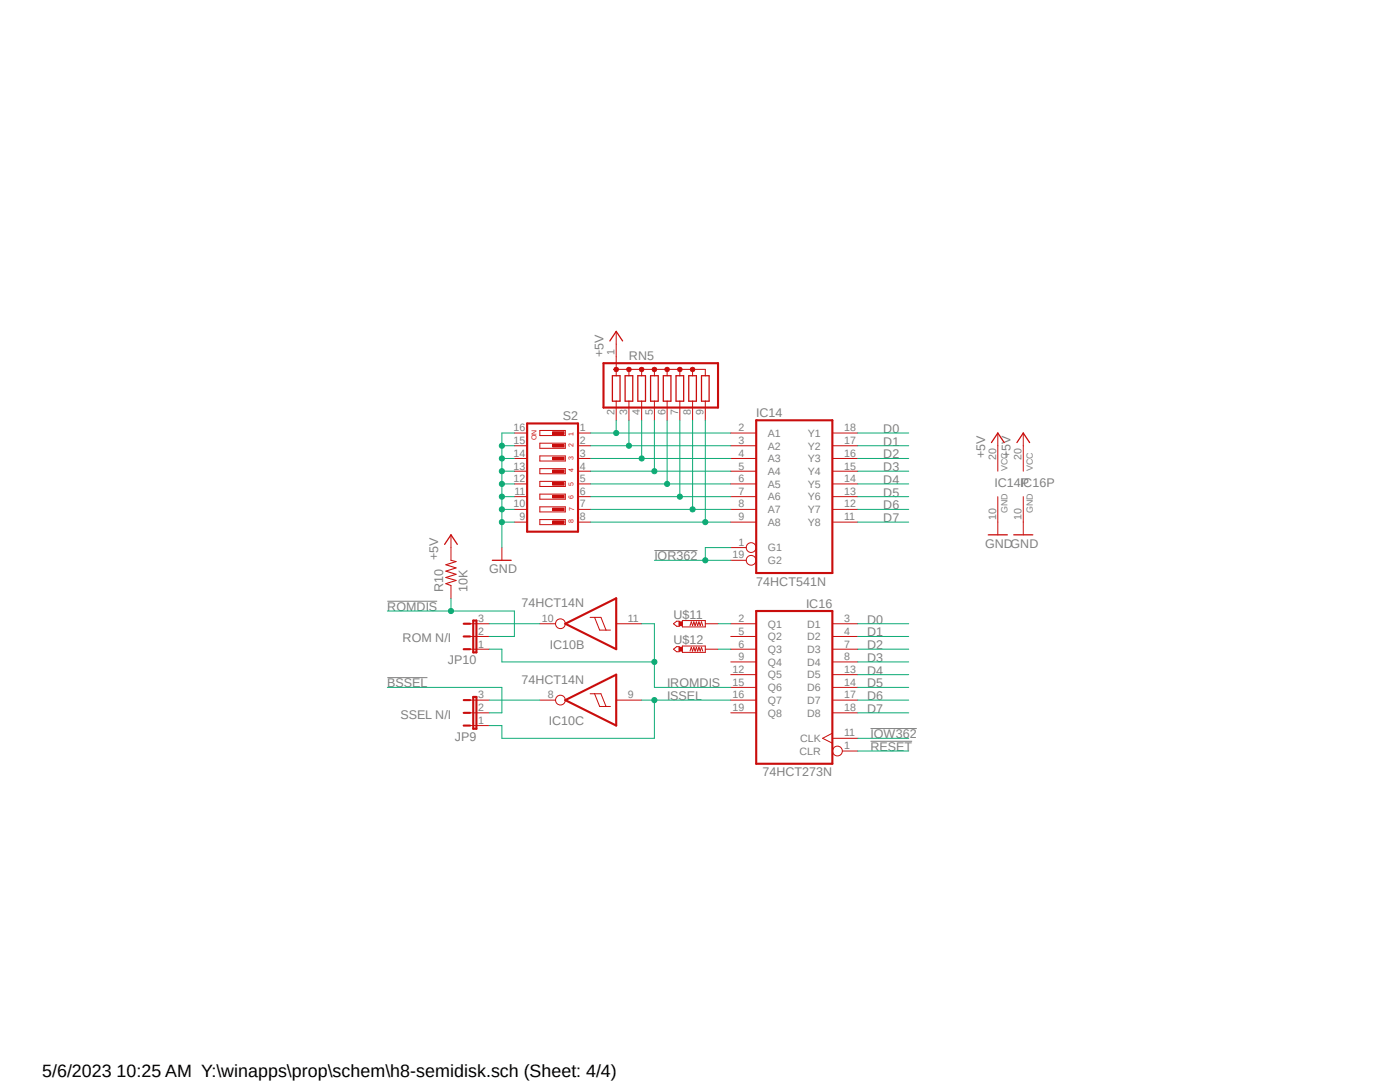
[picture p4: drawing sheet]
<svg xmlns="http://www.w3.org/2000/svg" width="279mm" height="216mm" viewBox="0 0 279 216" stroke-linecap="round" stroke-linejoin="round" font-family="sans-serif">
<path d="M76.6 63.8l134.6 91.8M211.2 63.8l-134.6 91.8" fill="none" stroke="#fff" stroke-width=".2"/>
<path d="M77.3 120h9.9M130.6 109.9h8.6M77.3 135.2h8M173.7 147.9h8.3M173.7 145.4h9.3" fill="none" stroke="#808080" stroke-width=".2"/>
<path d="M120.4 72.5h22.9v8.8h-22.9zM150.9 83.9h15.2v30.4h-15.2z" fill="none" stroke="#c90d0c" stroke-width=".42"/>
<g fill="none" stroke="#c90d0c" stroke-width=".2">
<path d="M123 71.2v3.8M123 73.7h17.8v1.3M125.5 73.7v1.3M128.1 73.7v1.3M130.6 73.7v1.3M133.1 73.7v1.3M135.7 73.7v1.3M138.2 73.7v1.3M123 80.1v1.2M125.5 80.1v1.2M128.1 80.1v1.2M130.6 80.1v1.2"/>
<path d="M133.1 80.1v1.2M135.7 80.1v1.2M138.2 80.1v1.2M140.8 80.1v1.2M145.8 86.4h5.1M145.8 88.9h5.1M145.8 91.5h5.1M145.8 94h5.1M145.8 96.6h5.1M145.8 99.1h5.1M166.1 86.4h5.1M166.1 88.9h5.1"/>
<path d="M166.1 91.5h5.1M166.1 94h5.1M166.1 96.6h5.1M166.1 99.1h5.1M145.8 109.3h3.1M145.8 101.6h5.1M145.8 104.2h5.1M145.8 111.8h3.1M166.1 101.6h5.1M166.1 104.2h5.1"/>
<circle cx="149.9" cy="111.8" r=".98"/>
<circle cx="149.9" cy="109.3" r=".98"/>
</g>
<path d="M122.2 75h1.5v5.1h-1.5zM124.8 75h1.5v5.1h-1.5zM127.3 75h1.5v5.1h-1.5zM129.8 75h1.6v5.1h-1.6zM132.4 75h1.5v5.1h-1.5zM134.9 75h1.5v5.1h-1.5zM137.5 75h1.5v5.1h-1.5zM140 75h1.5v5.1h-1.5z" fill="none" stroke="#c90d0c" stroke-width=".25"/>
<path d="M137.9 73.4l.3-.1 .4 .1 .1 .3-.1 .3-.4 .2-.3-.2-.1-.3h.5h-.5z" fill-rule="evenodd" fill="#c90d0c"/>
<path d="M137.9 73.4l.3-.1 .4 .1 .1 .3-.1 .3-.4 .2-.3-.2-.1-.3h.5h-.5z" fill="none" stroke="#c90d0c" stroke-width=".2"/>
<path d="M135.3 73.4l.4-.1 .3 .1 .1 .3-.1 .3-.3 .2-.4-.2-.1-.3h.5h-.5z" fill-rule="evenodd" fill="#c90d0c"/>
<path d="M135.3 73.4l.4-.1 .3 .1 .1 .3-.1 .3-.3 .2-.4-.2-.1-.3h.5h-.5z" fill="none" stroke="#c90d0c" stroke-width=".2"/>
<path d="M132.8 73.4l.3-.1 .4 .1 .1 .3-.1 .3-.4 .2-.3-.2-.1-.3h.5h-.5z" fill-rule="evenodd" fill="#c90d0c"/>
<path d="M132.8 73.4l.3-.1 .4 .1 .1 .3-.1 .3-.4 .2-.3-.2-.1-.3h.5h-.5z" fill="none" stroke="#c90d0c" stroke-width=".2"/>
<path d="M130.3 73.4l.3-.1 .3 .1 .2 .3-.2 .3-.3 .2-.3-.2-.2-.3h.5h-.5z" fill-rule="evenodd" fill="#c90d0c"/>
<path d="M130.3 73.4l.3-.1 .3 .1 .2 .3-.2 .3-.3 .2-.3-.2-.2-.3h.5h-.5z" fill="none" stroke="#c90d0c" stroke-width=".2"/>
<path d="M127.7 73.4l.4-.1 .3 .1 .1 .3-.1 .3-.3 .2-.4-.2-.1-.3h.5h-.5z" fill-rule="evenodd" fill="#c90d0c"/>
<path d="M127.7 73.4l.4-.1 .3 .1 .1 .3-.1 .3-.3 .2-.4-.2-.1-.3h.5h-.5z" fill="none" stroke="#c90d0c" stroke-width=".2"/>
<path d="M125.2 73.4l.3-.1 .4 .1 .1 .3-.1 .3-.4 .2-.3-.2-.1-.3h.5h-.5z" fill-rule="evenodd" fill="#c90d0c"/>
<path d="M125.2 73.4l.3-.1 .4 .1 .1 .3-.1 .3-.4 .2-.3-.2-.1-.3h.5h-.5z" fill="none" stroke="#c90d0c" stroke-width=".2"/>
<path d="M122.6 73.4l.4-.1 .3 .1 .1 .3-.1 .3-.3 .2-.4-.2-.1-.3h.5h-.5z" fill-rule="evenodd" fill="#c90d0c"/>
<g fill="none" stroke="#c90d0c" stroke-width=".2">
<path d="M122.6 73.4l.4-.1 .3 .1 .1 .3-.1 .3-.3 .2-.4-.2-.1-.3h.5h-.5zM123 66.1v5.1M107.7 85.9h5.1v1h-5.1zM107.7 88.4h5.1v1.1h-5.1zM107.7 91h5.1v1h-5.1zM107.7 93.5h5.1v1h-5.1zM107.7 96.1h5.1v1h-5.1zM107.7 98.6h5.1v1h-5.1zM123 81.3v2.6M125.5 81.3v2.6M128.1 81.3v2.6M130.6 81.3v2.6"/>
<path d="M133.1 81.3v2.6M135.7 81.3v2.6M138.2 81.3v2.6M140.8 81.3v2.6M90 106.7v5.1M90 116.8v2.6M100.2 109.3v2.5M107.7 101.1h5.1v1.1h-5.1zM107.7 103.7h5.1v1h-5.1zM93.8 124.5h3.8M93.8 127h3.8M93.8 129.5h3.8"/>
<path d="M93.8 139.7h3.8M145.8 124.5h5.1M145.8 127h5.1M145.8 129.5h5.1M145.8 132.1h5.1M145.8 134.6h5.1M145.8 137.2h5.1M145.8 139.7h5.1M166.1 124.5h5.1M166.1 127h5.1M166.1 129.5h5.1M166.1 132.1h5.1"/>
<path d="M166.1 134.6h5.1M166.1 137.2h5.1M166.1 139.7h5.1M93.8 142.2h3.8M93.8 144.8h3.8M145.8 142.2h5.1M166.1 146.3l-1.9 1 1.9 1M166.1 147.3h5.1M166.1 142.2h5.1M168.1 149.9h3.1"/>
<circle cx="167.1" cy="149.9" r=".98"/>
</g>
<path d="M121.7 68l1.3-1.9 1.2 1.9M88.7 108.6l1.3-1.9 1.3 1.9M98.3 111.8h3.7" fill="none" stroke="#c90d0c" stroke-width=".25"/>
<path d="M105.2 84.5h10.2v21.6h-10.2zM92.5 139.7h1.3M92.5 124.5h1.3M92.5 127h1.3M92.5 129.5h1.3M94.4 123.8h.7v6.4h-.7zM94.4 139.1h.7v6.3h-.7zM150.9 121.9h15.2v30.5h-15.2zM92.5 142.2h1.3M92.5 144.8h1.3" fill="none" stroke="#c90d0c" stroke-width=".42"/>
<path d="M90 111.8l1 .3-2 .6 2 .6-2 .7 2 .6-2 .6 2 .6-2 .7 1 .3" fill="none" stroke="#c90d0c" stroke-width=".21"/>
<path d="M110.3 86.1h2.3v.6h-2.3z" fill-rule="evenodd" fill="#c90d0c"/>
<path d="M110.3 86.1h2.3v.6h-2.3z" fill="none" stroke="#c90d0c" stroke-width=".2"/>
<path d="M110.3 88.7h2.3v.5h-2.3z" fill-rule="evenodd" fill="#c90d0c"/>
<path d="M110.3 88.7h2.3v.5h-2.3z" fill="none" stroke="#c90d0c" stroke-width=".2"/>
<path d="M110.3 91.2h2.3v.5h-2.3z" fill-rule="evenodd" fill="#c90d0c"/>
<path d="M110.3 91.2h2.3v.5h-2.3z" fill="none" stroke="#c90d0c" stroke-width=".2"/>
<path d="M110.3 93.8h2.3v.5h-2.3z" fill-rule="evenodd" fill="#c90d0c"/>
<path d="M110.3 93.8h2.3v.5h-2.3z" fill="none" stroke="#c90d0c" stroke-width=".2"/>
<path d="M110.3 96.3h2.3v.5h-2.3z" fill-rule="evenodd" fill="#c90d0c"/>
<path d="M110.3 96.3h2.3v.5h-2.3z" fill="none" stroke="#c90d0c" stroke-width=".2"/>
<path d="M110.3 98.8h2.3v.6h-2.3z" fill-rule="evenodd" fill="#c90d0c"/>
<path d="M110.3 98.8h2.3v.6h-2.3z" fill="none" stroke="#c90d0c" stroke-width=".2"/>
<path d="M110.3 101.4h2.3v.5h-2.3z" fill-rule="evenodd" fill="#c90d0c"/>
<path d="M110.3 101.4h2.3v.5h-2.3z" fill="none" stroke="#c90d0c" stroke-width=".2"/>
<path d="M110.3 103.9h2.3v.5h-2.3z" fill-rule="evenodd" fill="#c90d0c"/>
<g fill="none" stroke="#c90d0c" stroke-width=".2">
<path d="M102.7 99.1h2.5M102.7 96.6h2.5M102.7 94h2.5M102.7 91.5h2.5M102.7 88.9h2.5M102.7 86.4h2.5M115.4 99.1h2.5M115.4 96.6h2.5M115.4 94h2.5M115.4 91.5h2.5M115.4 88.9h2.5M115.4 86.4h2.5"/>
<path d="M102.7 104.2h2.5M102.7 101.6h2.5M110.3 103.9h2.3v.5h-2.3zM115.4 104.2h2.5M115.4 101.6h2.5M134.4 124.5l.6-.5h.6v1h-.6zM136.2 123.8h4.6v1.3h-4.6zM137.7 124.8l.3-.7 .2 .7 .3-.7 .2 .7 .3-.7 .2 .7 .3-.7 .2 .7 .3-.7 .3 .7"/>
</g>
<path d="M135.6 124.1h.5v.7h-.5z" fill-rule="evenodd" fill="#c90d0c"/>
<path d="M134.4 129.5l.6-.5h.6v1h-.6zM135.6 124.1h.5v.7h-.5zM136.2 128.9h4.6v1.3h-4.6zM137.7 129.9l.3-.7 .2 .7 .3-.7 .2 .7 .3-.7 .2 .7 .3-.7 .2 .7 .3-.7 .3 .7M140.8 124.5h2.5" fill="none" stroke="#c90d0c" stroke-width=".2"/>
<path d="M135.6 129.2h.5v.7h-.5z" fill-rule="evenodd" fill="#c90d0c"/>
<g fill="none" stroke="#c90d0c" stroke-width=".2">
<path d="M199.1 86.4v7.6M199.1 99.1v7.6M204.2 86.4v7.6M204.2 99.1v7.6M107.7 124.5h3.2M107.7 139.7h3.2M117.8 123.2h2.1l1 2.5M117.8 138.4h2.1l1 2.6M118.7 123.2l1 2.5h2.1M118.7 138.4l1 2.6h2.1M123 124.5h5.1M123 139.7h5.1"/>
<path d="M135.6 129.2h.5v.7h-.5zM140.8 129.5h2.5"/>
<circle cx="111.8" cy="124.5" r=".98"/>
<circle cx="111.8" cy="139.7" r=".98"/>
</g>
<path d="M112.8 124.5l10.2-5.1v10.1zM112.8 139.7l10.2-5.1v10.2z" fill="none" stroke="#c90d0c" stroke-width=".42"/>
<path d="M197.9 88.3l1.2-1.9 1.3 1.9M202.9 88.3l1.3-1.9 1.3 1.9M197.2 106.7h3.8M202.3 106.7h3.8" fill="none" stroke="#c90d0c" stroke-width=".25"/>
<g fill="none" stroke="#0dab76" stroke-width=".2">
<path d="M100.2 88.9h2.5M102.7 86.4h-2.5v22.9M171.2 86.4h10.2M171.2 88.9h10.2M171.2 91.5h10.2M171.2 94h10.2M171.2 96.6h10.2M171.2 99.1h10.2M171.2 101.6h10.2M171.2 104.2h10.2M171.2 124.5h10.2M171.2 127h10.2"/>
<path d="M171.2 129.5h10.2M171.2 132.1h10.2M171.2 134.6h10.2M171.2 137.2h10.2M171.2 139.7h10.2M171.2 142.2h10.2"/>
</g>
<circle cx="100.2" cy="88.9" r=".51" fill="#0dab76"/>
<g fill="none" stroke="#0dab76" stroke-width=".2">
<path d="M100.2 91.5h2.5"/>
<circle cx="100.2" cy="88.9" r=".51"/>
</g>
<circle cx="100.2" cy="91.5" r=".51" fill="#0dab76"/>
<g fill="none" stroke="#0dab76" stroke-width=".2">
<path d="M100.2 94h2.5"/>
<circle cx="100.2" cy="91.5" r=".51"/>
</g>
<circle cx="100.2" cy="94" r=".51" fill="#0dab76"/>
<g fill="none" stroke="#0dab76" stroke-width=".2">
<path d="M100.2 96.6h2.5"/>
<circle cx="100.2" cy="94" r=".51"/>
</g>
<circle cx="100.2" cy="96.6" r=".51" fill="#0dab76"/>
<g fill="none" stroke="#0dab76" stroke-width=".2">
<path d="M100.2 99.1h2.5"/>
<circle cx="100.2" cy="96.6" r=".51"/>
</g>
<circle cx="100.2" cy="99.1" r=".51" fill="#0dab76"/>
<g fill="none" stroke="#0dab76" stroke-width=".2">
<path d="M100.2 101.6h2.5"/>
<circle cx="100.2" cy="99.1" r=".51"/>
</g>
<circle cx="100.2" cy="101.6" r=".51" fill="#0dab76"/>
<g fill="none" stroke="#0dab76" stroke-width=".2">
<path d="M100.2 104.2h2.5"/>
<circle cx="100.2" cy="101.6" r=".51"/>
</g>
<circle cx="100.2" cy="104.2" r=".51" fill="#0dab76"/>
<g fill="none" stroke="#0dab76" stroke-width=".2">
<path d="M117.9 86.4h27.9M123 83.9v2.5"/>
<circle cx="100.2" cy="104.2" r=".51"/>
</g>
<circle cx="123" cy="86.4" r=".51" fill="#0dab76"/>
<g fill="none" stroke="#0dab76" stroke-width=".2">
<path d="M117.9 88.9h27.9M125.5 83.9v5"/>
<circle cx="123" cy="86.4" r=".51"/>
</g>
<circle cx="125.5" cy="88.9" r=".51" fill="#0dab76"/>
<g fill="none" stroke="#0dab76" stroke-width=".2">
<path d="M117.9 91.5h27.9M128.1 83.9v7.6"/>
<circle cx="125.5" cy="88.9" r=".51"/>
</g>
<circle cx="128.1" cy="91.5" r=".51" fill="#0dab76"/>
<g fill="none" stroke="#0dab76" stroke-width=".2">
<path d="M117.9 94h27.9M130.6 83.9v10.1"/>
<circle cx="128.1" cy="91.5" r=".51"/>
</g>
<circle cx="130.6" cy="94" r=".51" fill="#0dab76"/>
<g fill="none" stroke="#0dab76" stroke-width=".2">
<path d="M117.9 96.6h27.9M133.1 83.9v12.7"/>
<circle cx="130.6" cy="94" r=".51"/>
</g>
<circle cx="133.1" cy="96.6" r=".51" fill="#0dab76"/>
<g fill="none" stroke="#0dab76" stroke-width=".2">
<path d="M117.9 99.1h27.9M135.7 83.9v15.2"/>
<circle cx="133.1" cy="96.6" r=".51"/>
</g>
<circle cx="135.7" cy="99.1" r=".51" fill="#0dab76"/>
<g fill="none" stroke="#0dab76" stroke-width=".2">
<path d="M138.2 83.9v17.7M117.9 101.6h27.9"/>
<circle cx="135.7" cy="99.1" r=".51"/>
</g>
<circle cx="138.2" cy="101.6" r=".51" fill="#0dab76"/>
<g fill="none" stroke="#0dab76" stroke-width=".2">
<path d="M140.8 83.9v20.3M117.9 104.2h27.9"/>
<circle cx="138.2" cy="101.6" r=".51"/>
</g>
<circle cx="140.8" cy="104.2" r=".51" fill="#0dab76"/>
<g fill="none" stroke="#0dab76" stroke-width=".2">
<path d="M130.6 111.8h15.2M145.8 109.3h-5v2.5"/>
<circle cx="140.8" cy="104.2" r=".51"/>
</g>
<circle cx="140.8" cy="111.8" r=".51" fill="#0dab76"/>
<g fill="none" stroke="#0dab76" stroke-width=".2">
<path d="M128.1 139.7h17.7M130.6 139.7v7.6M171.2 149.9h10.2M171.2 147.3h10.2"/>
<circle cx="140.8" cy="111.8" r=".51"/>
</g>
<circle cx="130.6" cy="139.7" r=".51" fill="#0dab76"/>
<g fill="none" stroke="#0dab76" stroke-width=".2">
<path d="M97.6 139.7h10.1M100.2 132.1h30.4M128.1 124.5h2.5v12.7h15.2M97.6 144.8h2.6v2.5h30.4"/>
<circle cx="130.6" cy="139.7" r=".51"/>
</g>
<circle cx="130.6" cy="132.1" r=".51" fill="#0dab76"/>
<g fill="none" stroke="#0dab76" stroke-width=".2">
<path d="M90 119.4v2.5M77.3 121.9h25.4v5.1h-5.1M97.6 129.5h2.6v2.6M97.6 124.5h10.1"/>
<circle cx="130.6" cy="132.1" r=".51"/>
</g>
<circle cx="90" cy="121.9" r=".51" fill="#0dab76"/>
<g fill="none" stroke="#0dab76" stroke-width=".2">
<path d="M77.3 137.2h22.9v5h-2.6M143.3 124.5h2.5M143.3 129.5h2.5"/>
<circle cx="90" cy="121.9" r=".51"/>
</g>
<text font-size="3.6" x="8.4" y="214.9">5/6/2023 10:25 AM Y:\winapps\prop\schem\h8-semidisk.sch (Sheet: 4/4)</text>
<g font-size="2.5" fill="#808080">
<text x="120.4" y="71.2" transform="rotate(-90 120.4 71.2)">+5V</text>
<text x="125.5" y="71.8">RN5</text>
<text x="112.3" y="83.9">S2</text>
<text x="150.9" y="83.2">IC14</text>
<text x="176.3" y="86.4">D0</text>
<text x="176.3" y="88.9">D1</text>
<text x="176.3" y="91.5">D2</text>
<text x="176.3" y="94">D3</text>
<text x="196.6" y="91.5" transform="rotate(-90 196.6 91.5)">+5V</text>
<text x="201.7" y="91.5" transform="rotate(-90 201.7 91.5)">+5V</text>
<text x="176.3" y="96.6">D4</text>
<text x="176.3" y="99.1">D5</text>
<text x="176.3" y="101.6">D6</text>
<text x="198.5" y="97.2">IC14P</text>
<text x="203.6" y="97.2">IC16P</text>
<text x="176.3" y="104.2">D7</text>
<text x="87.5" y="111.8" transform="rotate(-90 87.5 111.8)">+5V</text>
<text x="130.6" y="111.8">IOR362</text>
<text x="196.6" y="109.3">GNDGND</text>
<text x="88.5" y="118.1" transform="rotate(-90 88.5 118.1)">R10</text>
<text x="93.3" y="118.1" transform="rotate(-90 93.3 118.1)">10K</text>
<text x="97.6" y="114.3">GND</text>
<text x="150.9" y="116.8">74HCT541N</text>
<text x="77.3" y="121.9">ROMDIS</text>
<text x="104.1" y="121.2">74HCT14N</text>
<text x="134.4" y="123.4">U$11</text>
<text x="160.9" y="121.3">IC16</text>
<text x="173.1" y="124.5">D0</text>
<text x="80.3" y="128.1">ROM N/I</text>
<text x="109.7" y="129.4">IC10B</text>
<text x="134.4" y="128.5">U$12</text>
<text x="173.1" y="127">D1</text>
<text x="173.1" y="129.5">D2</text>
<text x="77.3" y="137.2">BSSEL</text>
<text x="89.4" y="132.6">JP10</text>
<text x="104.1" y="136.4">74HCT14N</text>
<text x="133.1" y="137.2">IROMDIS</text>
<text x="173.1" y="132.1">D3</text>
<text x="173.1" y="134.6">D4</text>
<text x="173.1" y="137.2">D5</text>
<text x="79.9" y="143.4">SSEL N/I</text>
<text x="133.1" y="139.7">ISSEL</text>
<text x="173.1" y="139.7">D6</text>
<text x="173.1" y="142.2">D7</text>
<text x="90.8" y="147.8">JP9</text>
<text x="109.6" y="144.7">IC10C</text>
<text x="173.7" y="149.9">RESET</text>
<text x="173.7" y="147.3">IOW362</text>
<text x="152.1" y="154.9">74HCT273N</text>
</g>
<g font-size="2.1" fill="#808080">
<text x="122.6" y="70.8" transform="rotate(-90 122.6 70.8)">1</text>
<text x="122.6" y="82.9" transform="rotate(-90 122.6 82.9)">2</text>
<text x="125.2" y="82.9" transform="rotate(-90 125.2 82.9)">3</text>
<text x="127.7" y="82.9" transform="rotate(-90 127.7 82.9)">4</text>
<text x="130.3" y="82.9" transform="rotate(-90 130.3 82.9)">5</text>
<text x="132.8" y="82.9" transform="rotate(-90 132.8 82.9)">6</text>
<text x="135.3" y="82.9" transform="rotate(-90 135.3 82.9)">7</text>
<text x="137.9" y="82.9" transform="rotate(-90 137.9 82.9)">8</text>
<text x="140.4" y="82.9" transform="rotate(-90 140.4 82.9)">9</text>
<text x="102.5" y="88.6">15</text>
<text x="102.5" y="86.1">16</text>
<text x="115.7" y="86.1">1</text>
<text x="115.7" y="88.6">2</text>
<text x="147.4" y="86.1">2</text>
<text x="147.4" y="88.6">3</text>
<text x="153.2" y="87.2">A1</text>
<text x="153.2" y="89.7">A2</text>
<text x="161.2" y="89.7">Y2</text>
<text x="161.2" y="87.2">Y1</text>
<text x="168.5" y="88.6">17</text>
<text x="168.5" y="86.1">18</text>
<text x="102.5" y="93.7">13</text>
<text x="102.5" y="91.1">14</text>
<text x="115.7" y="91.1">3</text>
<text x="115.7" y="93.7">4</text>
<text x="147.4" y="91.1">4</text>
<text x="147.4" y="93.7">5</text>
<text x="153.2" y="92.2">A3</text>
<text x="153.2" y="94.8">A4</text>
<text x="161.2" y="94.8">Y4</text>
<text x="161.2" y="92.2">Y3</text>
<text x="168.5" y="93.7">15</text>
<text x="168.5" y="91.1">16</text>
<text x="198.8" y="91.7" transform="rotate(-90 198.8 91.7)">20</text>
<text x="203.8" y="91.7" transform="rotate(-90 203.8 91.7)">20</text>
<text x="102.5" y="101.3">10</text>
<text x="102.5" y="96.2">12</text>
<text x="102.7" y="98.8">11</text>
<text x="115.7" y="96.2">5</text>
<text x="115.7" y="98.8">6</text>
<text x="115.7" y="101.3">7</text>
<text x="147.4" y="96.2">6</text>
<text x="147.4" y="98.8">7</text>
<text x="147.4" y="101.3">8</text>
<text x="153.2" y="97.3">A5</text>
<text x="153.2" y="99.9">A6</text>
<text x="161.2" y="99.9">Y6</text>
<text x="161.2" y="97.3">Y5</text>
<text x="168.5" y="101.3">12</text>
<text x="168.5" y="98.8">13</text>
<text x="168.5" y="96.2">14</text>
<text x="103.7" y="103.8">9</text>
<text x="115.7" y="103.8">8</text>
<text x="147.4" y="103.8">9</text>
<text x="153.2" y="102.4">A7</text>
<text x="153.2" y="104.9">A8</text>
<text x="161.2" y="104.9">Y8</text>
<text x="161.2" y="102.4">Y7</text>
<text x="168.5" y="103.8">11</text>
<text x="198.8" y="103.8" transform="rotate(-90 198.8 103.8)">10</text>
<text x="203.8" y="103.8" transform="rotate(-90 203.8 103.8)">10</text>
<text x="146.2" y="111.4">19</text>
<text x="147.4" y="108.9">1</text>
<text x="153.2" y="110">G1</text>
<text x="153.2" y="112.6">G2</text>
<text x="95.4" y="124.1">3</text>
<text x="108.1" y="124.1">10</text>
<text x="125.3" y="124.1">11</text>
<text x="147.4" y="124.1">2</text>
<text x="153.2" y="125.2">Q1</text>
<text x="161.1" y="125.2">D1</text>
<text x="168.5" y="124.1">3</text>
<text x="95.4" y="129.2">1</text>
<text x="95.4" y="126.7">2</text>
<text x="147.4" y="126.7">5</text>
<text x="147.4" y="129.2">6</text>
<text x="147.4" y="131.7">9</text>
<text x="153.2" y="127.8">Q2</text>
<text x="153.2" y="130.3">Q3</text>
<text x="161.1" y="127.8">D2</text>
<text x="161.1" y="130.3">D3</text>
<text x="168.5" y="126.7">4</text>
<text x="168.5" y="129.2">7</text>
<text x="168.5" y="131.7">8</text>
<text x="146.2" y="134.3">12</text>
<text x="146.2" y="136.8">15</text>
<text x="153.2" y="132.8">Q4</text>
<text x="153.2" y="135.4">Q5</text>
<text x="153.2" y="137.9">Q6</text>
<text x="161.1" y="132.8">D4</text>
<text x="161.1" y="135.4">D5</text>
<text x="161.1" y="137.9">D6</text>
<text x="168.5" y="134.3">13</text>
<text x="168.5" y="136.8">14</text>
<text x="95.4" y="141.9">2</text>
<text x="95.4" y="139.4">3</text>
<text x="109.3" y="139.4">8</text>
<text x="125.3" y="139.4">9</text>
<text x="146.2" y="139.4">16</text>
<text x="146.2" y="141.9">19</text>
<text x="153.2" y="140.5">Q7</text>
<text x="153.2" y="143">Q8</text>
<text x="161.1" y="140.5">D7</text>
<text x="161.1" y="143">D8</text>
<text x="168.5" y="139.4">17</text>
<text x="168.5" y="141.9">18</text>
<text x="95.4" y="144.4">1</text>
<text x="159.7" y="148.1">CLK</text>
<text x="168.5" y="149.5">1</text>
<text x="168.5" y="146.9">11</text>
<text x="159.6" y="150.6">CLR</text>
</g>
<g font-size="1.8" fill="#808080">
<text x="201" y="94" transform="rotate(-90 201 94)">VCC</text>
<text x="206.1" y="94" transform="rotate(-90 206.1 94)">VCC</text>
<text x="201" y="102.4" transform="rotate(-90 201 102.4)">GND</text>
<text x="206.1" y="102.4" transform="rotate(-90 206.1 102.4)">GND</text>
</g>
<g font-size="1.4" fill="#c90d0c">
<text x="107.1" y="87.9" transform="rotate(-90 107.1 87.9)">ON</text>
<text x="114.5" y="89.2" transform="rotate(-90 114.5 89.2)">2</text>
<text x="114.5" y="86.9" transform="rotate(-90 114.5 86.9)">1</text>
<text x="114.5" y="94.3" transform="rotate(-90 114.5 94.3)">4</text>
<text x="114.5" y="91.7" transform="rotate(-90 114.5 91.7)">3</text>
<text x="114.5" y="99.5" transform="rotate(-90 114.5 99.5)">6</text>
<text x="114.5" y="96.9" transform="rotate(-90 114.5 96.9)">5</text>
<text x="114.5" y="104.4" transform="rotate(-90 114.5 104.4)">8</text>
<text x="114.6" y="102" transform="rotate(-90 114.6 102)">7</text>
</g>
</svg>
